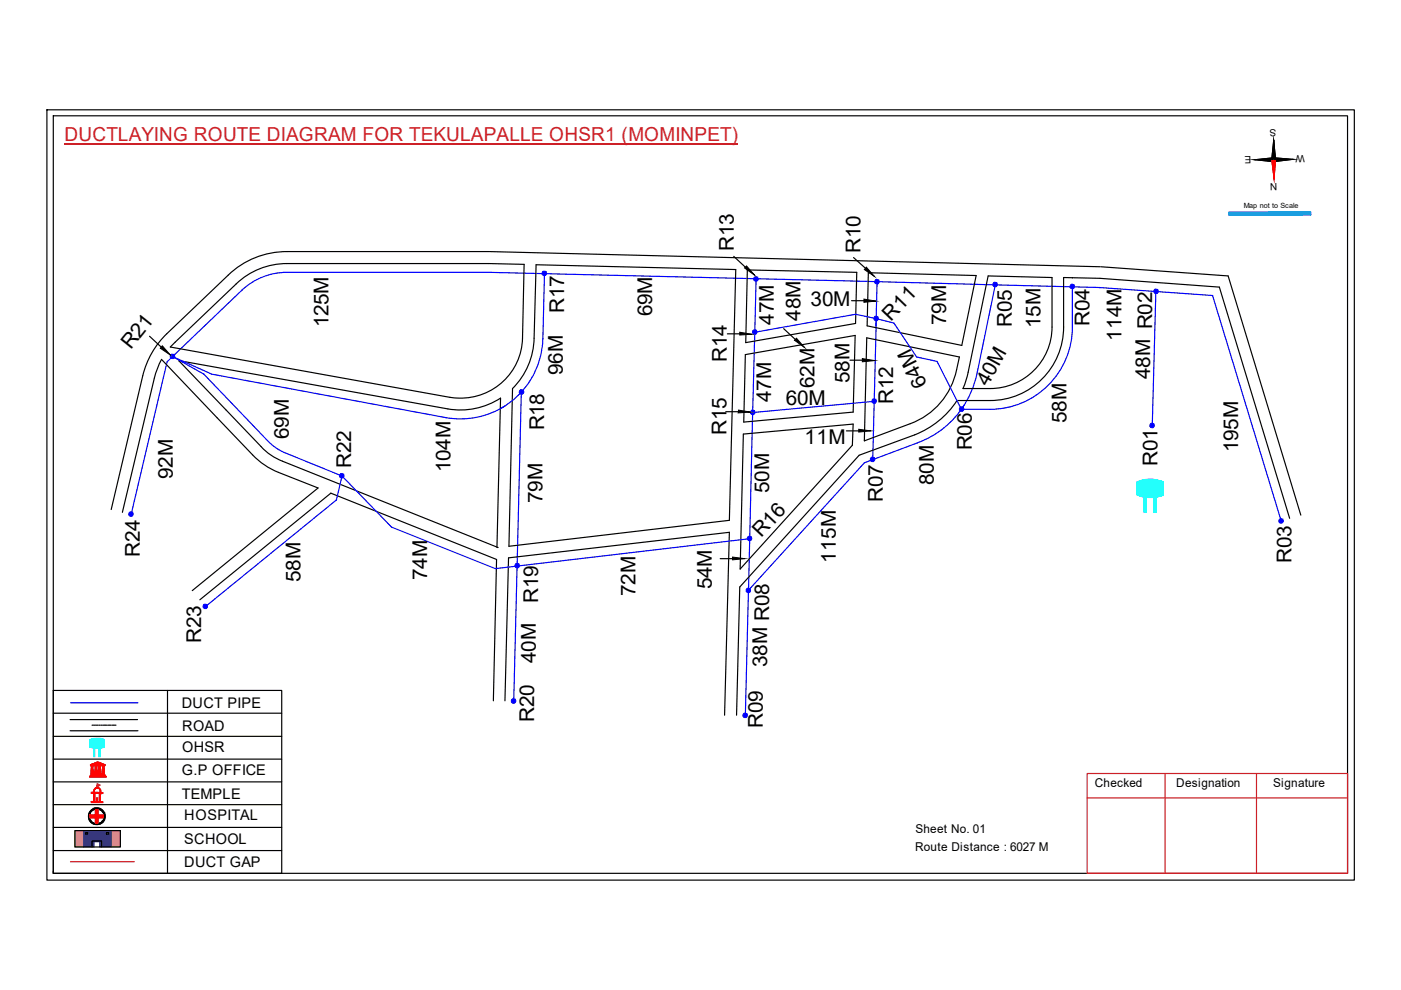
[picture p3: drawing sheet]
<svg xmlns="http://www.w3.org/2000/svg" width="297mm" height="210mm" viewBox="0 0 297 210" stroke-linecap="round" stroke-linejoin="round" font-family="sans-serif">
<path d="M11.3 151.2h48.4M11.3 156.1h48.4M14.9 152.6h14.3M14.9 154.9h14.3M35.5 146.4v38.8M11.3 175.4h48.4M11.3 161h48.4M11.3 165.8h48.4M11.3 170.6h48.4M11.3 180.3h48.4" fill="none" stroke="#000" stroke-width=".25"/>
<path d="M21 158.6h.3v1.8h-.3z" fill-rule="evenodd" fill="#0ffffc"/>
<path d="M21 158.6h.3v1.8h-.3z" fill="none" stroke="#0ffffc" stroke-width=".21"/>
<path d="M19.9 158.6h.2v1.8h-.2z" fill-rule="evenodd" fill="#0ffffc"/>
<path d="M19 156.9l1.6-.4 1.5 .3v1.6l-1.5 .3-1.6-.4zM19.9 158.6h.2v1.8h-.2z" fill="none" stroke="#0ffffc" stroke-width=".21"/>
<path d="M19 156.8a4 4 0 0 1 3.1 0v1.7a4.5 4.5 0 0 1-3-.1z" fill-rule="evenodd" fill="#0ffffc"/>
<path d="M19 156.8a4 4 0 0 1 3.1 0v1.7a4.5 4.5 0 0 1-3-.1z" fill="none" stroke="#0ffffc" stroke-width=".21"/>
<path d="M19 164.6h3.5v.2h-3.5zM19.2 164.3h3.1v.2h-3.1zM19.2 162.1l1.5-.6 1.6 .7zM19.3 162.4l.6-.1-.2 .1 .1 1.7h-.5l.1-1.7zM19.3 164.2h2.8v.1h-2.8zM19.5 162.1l1.2-.5 1.3 .5zM20.1 162.3h.5v1.8h-.5zM20.7 161.7l.2 .1-.2 .3zM20.9 162.3h.5v1.8h-.5zM21.6 162.3l.6 .1h-.1v1.7h-.4l.1-1.7z" fill="none" stroke="#f00" stroke-width=".21"/>
<path d="M21.6 162.3h.5v1.8h-.5z" fill-rule="evenodd" fill="#f00"/>
<path d="M21.6 162.3h.5v1.8h-.5z" fill="none" stroke="#f00" stroke-width=".21"/>
<path d="M20.9 162.3h.5v1.8h-.5z" fill-rule="evenodd" fill="#f00"/>
<path d="M20.9 162.3h.5v1.8h-.5z" fill="none" stroke="#f00" stroke-width=".21"/>
<path d="M20.1 162.3h.5v1.8h-.5z" fill-rule="evenodd" fill="#f00"/>
<path d="M20.1 162.3h.5v1.8h-.5z" fill="none" stroke="#f00" stroke-width=".21"/>
<path d="M19.3 162.3h.5v1.8h-.5z" fill-rule="evenodd" fill="#f00"/>
<path d="M19.3 162.3h.5v1.8h-.5z" fill="none" stroke="#f00" stroke-width=".21"/>
<path d="M20.6 161.7h.4v.4h-.4z" fill-rule="evenodd" fill="#f00"/>
<path d="M19 164.6h3.6v.2h-3.6zM19 164.7h3.6M19.2 164.3h3.1v.2h-3.1zM19.2 164.4h3.1M19.3 164.2h2.8v.1h-2.8zM19.3 164.3h2.8M20.6 161.7h.4v.4h-.4z" fill="none" stroke="#f00" stroke-width=".21"/>
<path d="M19.2 162.1l1-.4a.94 .94 0 0 1 1.1 0l1 .4v.2h-3.1zM19.9 162.1h.7l-.1-.3zM21 161.8l-.1 .3h.7z" fill-rule="evenodd" fill="#f00"/>
<path d="M19.2 162.1l1-.4a.94 .94 0 0 1 1.1 0l1 .4v.2h-3.1zM19.9 162.1l.6-.3 .1 .3zM20.1 168.1h1l-.1 1.9-.9-.1zM20.1 167.2a.73 .73 0 0 1 .9-.2 .73 .73 0 0 1 .4 .9v.2h.4v.1h-.5v1.7l.5 .1v.2l-2.5-.1v-.2h.6v-1.8h-.5v-.1h.5v-.4zM20.1 167.3a.55 .55 0 0 1 1 0l.2 .8-1.4-.1zM20.5 169.2l.1 .6zM20.6 166.5l.1 .5zM21 161.8l.6 .3h-.7z" fill="none" stroke="#f00" stroke-width=".21"/>
<path d="M20.6 166.2l.6 .3-.5 .3z" fill="none" stroke="#e66000" stroke-width=".21"/>
<path d="M20 167.2a.8 .8 0 0 1 1.4 .3v.5l.4 .1v.1l-.5 .1v1.5l.1 .2h.4v.2h-2.5v-.3l.6-.1v-1.6h-.6v-.2h.5zM20.1 167.4l-.2 .6h1.3l-.1-.6-.2-.3h-.5zM20.1 168.3v1.6h.9v-1.7zM20.4 169.2h.3l-.1 .7h-.2z" fill-rule="evenodd" fill="#f00"/>
<path d="M20 167.2a.8 .8 0 0 1 1.4 .3v.5l.4 .1v.1l-.5 .1v1.5l.1 .2h.4v.2h-2.5v-.3l.6-.1v-1.6h-.6v-.2h.5zM20.1 167.4l.3-.3h.5l.2 .3 .1 .6h-1.3zM20.1 168.3l.9-.1v1.7h-.9zM20.4 169.2h.3l-.1 .7h-.2z" fill="none" stroke="#f00" stroke-width=".21"/>
<path d="M20.6 166.5v.5z" fill="#f00"/>
<path d="M20.6 166.5v.5z" fill="none" stroke="#f00" stroke-width=".21"/>
<path d="M20.6 166.5v.5z" fill="#f00"/>
<path d="M20.6 166.5v.5z" fill="none" stroke="#f00" stroke-width=".21"/>
<path d="M20.6 166.5v.5z" fill="#f00"/>
<path d="M20.6 166.5v.5zM20.6 166.5v.5" fill="none" stroke="#f00" stroke-width=".21"/>
<path d="M20.7 166.8l-.1 .2z" fill="#f00"/>
<path d="M20.7 166.8l-.1 .2z" fill="none" stroke="#f00" stroke-width=".21"/>
<path d="M20.7 166.8v.2z" fill="#f00"/>
<path d="M20.7 166.8v.2z" fill="none" stroke="#f00" stroke-width=".21"/>
<path d="M20.6 167h.1z" fill="#f00"/>
<path d="M20.6 167h.1z" fill="none" stroke="#f00" stroke-width=".21"/>
<path d="M20.6 167h.1z" fill="#f00"/>
<path d="M20.6 167h.1z" fill="none" stroke="#f00" stroke-width=".21"/>
<path d="M20.6 166.2l.6 .3-.6 .3z" fill-rule="evenodd" fill="#e66000"/>
<path d="M20.6 166.2l.6 .3-.6 .3z" fill="none" stroke="#e66000" stroke-width=".21"/>
<path d="M11.3 146.4h48.4v38.8h-48.4zM19.5 153.8h.4M20 153.8h.3M20.4 153.8h.4M21 153.8h.2M21.4 153.8h.3M21.9 153.8h.3M22.3 153.8h.3M22.8 153.8h.4M23.2 153.8h.4M23.7 153.8h.4M24.2 153.8h.4" fill="none" stroke="#000" stroke-width=".25"/>
<path d="M14.9 149h14.3" fill="none" stroke="#00f" stroke-width=".25"/>
<g fill="none" stroke="#000" stroke-width=".21">
<path d="M19.3 172a1.38 1.38 0 0 1 2.4 .2 1.49 1.49 0 0 1-.8 2.4 1.59 1.59 0 0 1-1.7-.8 1.59 1.59 0 0 1 .1-1.8z"/>
<circle cx="20.5" cy="173" r="1.81"/>
<circle cx="20.5" cy="173.1" r="1.78"/>
<circle cx="20.5" cy="173.1" r="1.59"/>
</g>
<path d="M18.7 173a1.81 1.81 0 0 1 3.6 0 1.81 1.81 0 0 1-3.6 0zM19.3 172a1.55 1.55 0 0 0 .2 2.2 1.55 1.55 0 0 0 2.2-.1 1.55 1.55 0 0 0-.2-2.2l-.4-.2a1.37 1.37 0 0 0-1.8 .3z" fill-rule="evenodd" fill="#000"/>
<path d="M19.1 172.8h1.2v-1.1h.5v1.1h1.1v.6h-1.1v1.1h-.5v-1.1h-1.2z" fill="none" stroke="#f00" stroke-width=".25"/>
<path d="M19.1 172.8h1.1v-1.1h.6v1.1h1.1v.6h-1.1v1.1h-.6v-1.1h-1.1z" fill-rule="evenodd" fill="#f00"/>
<path d="M19.1 172.8h1.1v-1.1h.6v1.1h1.1v.6h-1.1v1.1h-.6v-1.1h-1.1z" fill="none" stroke="#f00" stroke-width=".21"/>
<path d="M14.9 182.7h13.6" fill="none" stroke="#f00" stroke-width=".25"/>
<path d="M15.9 176.1h1.9v3.5h-1.9zM23.6 176.1h1.9v3.5h-1.9z" fill-rule="evenodd" fill="#c8c92d"/>
<path d="M15.9 176.1h1.9v3.5h-1.9zM23.6 176.1h1.9v3.5h-1.9z" fill="none" stroke="#c8c92d" stroke-width=".21"/>
<path d="M17.7 176.1h5.9v3.5h-2.5v-1.1h-1.2v1.1h-2.2zM18.2 176.5v.4h.3v-.4zM22.6 176.5v.4h.4v-.4z" fill-rule="evenodd" fill="#293189"/>
<path d="M17.7 176.1h5.9v3.5h-2.5v-1.1h-1.2v1.1h-2.2zM18.2 176.5h.3v.4h-.3zM22.6 176.5h.4v.4h-.4z" fill="none" stroke="#293189" stroke-width=".21"/>
<path d="M9.9 23.3h277.2v163.3h-277.2zM11.3 24.6h274.4v160.6h-274.4zM270 29.7l.1 8.2M15.9 176.1h9.6v3.5h-9.6zM18.2 176.5h.4v.4h-.4zM19.5 179.6v-1.3h2v1.3M22.6 176.5h.5v.4h-.5zM11.3 184.8v.4" fill="none" stroke="#000" stroke-width=".25"/>
<path d="M13.7 30.4h142.8M230.5 164h55.2v21.2h-55.2zM230.5 169.2h55.2M247 164v21.2M266.4 164v21.2" fill="none" stroke="#cd2027" stroke-width=".25"/>
<path d="M270 33.4l4.2 .4-4.2 .5zM266 33.9l4-.5v.9z" fill="#000"/>
<path d="M266 33.9l4-.5v.9zM270 33.4l4.2 .4-4.2 .5z" fill="none" stroke="#000" stroke-width=".21"/>
<path d="M269.6 33.9l.9-.1-.4 4.1z" fill="#f00"/>
<path d="M269.6 33.9l.9-.1-.4 4.1z" fill="none" stroke="#f00" stroke-width=".21"/>
<path d="M270 33.4l4.2 .4-4.2 .5zM266 33.9l4-.5v.9zM270 29.7l.5 4.1-.9 .1z" fill="#000"/>
<path d="M266 33.9l4-.5v.9zM270 29.7l.5 4.1-.9 .1zM270 33.4l4.2 .4-4.2 .5z" fill="none" stroke="#000" stroke-width=".21"/>
<path d="M270 29.7l.1 8.2" fill="none" stroke="#000" stroke-width=".25"/>
<path d="M269.6 33.9l.9-.1-.4 4.1z" fill="#f00"/>
<path d="M269.6 33.9l.9-.1-.4 4.1z" fill="none" stroke="#f00" stroke-width=".21"/>
<path d="M270 29.7l.5 4.1-.9 .1z" fill="#000"/>
<path d="M270 29.7l.5 4.1-.9 .1z" fill="none" stroke="#000" stroke-width=".21"/>
<path d="M270 33.8l.1 4.1" fill="none" stroke="#f00" stroke-width=".25"/>
<path d="M270 29.7v4.1" fill="none" stroke="#000" stroke-width=".25"/>
<path d="M260.6 45h17.2v.6h-17.2z" fill-rule="evenodd" fill="#0093dd"/>
<path d="M260.6 45h17.2v.6h-17.2z" fill="none" stroke="#0093dd" stroke-width=".21"/>
<path d="M260.6 45h17.3v.6h-17.3z" fill="none" stroke="#0093dd" stroke-width=".25"/>
<g fill="none" stroke="#000" stroke-width=".25">
<path d="M103.7 53.3h-42.9a17.8 17.8 0 0 0-12.4 5l-13.1 12.5a18.3 18.3 0 0 0-5 8.9l-6.7 28.3M103.8 53.3l129.4 3.3M113.7 56.1l42.3 1-1.4 53.2-46.7 5.5 .8-33.4a15.5 15.5 0 0 0 4.5-10.7zM158.5 57.2l23.1 .5-.2 10.9-23.3 4zM184.1 57.8l22.9 .6-3.1 14.8-20-4.1zM209.5 58.5l13.6 .3v10.5a13.1 13.1 0 0 1-13.2 13.1h-5.7l1.1-3.5zM227.4 58.8v.1M233.4 56.6l27 1.9 15.4 50.7M36.6 73.1l13.5-12.9a15.5 15.5 0 0 1 10.7-4.3h42.9l7.4 .1-.3 15.7a13.1 13.1 0 0 1-15.4 12.5l-59.3-10.6zM37.9 76.5l57.1 10.2a15.7 15.7 0 0 0 11.1-2.3l-.7 31.6-45.5-18.2a12 12 0 0 1-4.6-3.1zM158 75.2l23.3-4.1-.4 16.3-23.2 2.1zM183.8 71.6l19.6 4.1a18.8 18.8 0 0 1-3.6 9.2 15.3 15.3 0 0 1-6.8 4.9l-9.7 3.7z"/>
<path d="M245.1 61.8h.1M157.6 92l23.3-2.1-.2 4.5-23.8 26.2zM25.9 108.6l6.8-28.4 .8-2.3 .7-1.7 19.3 20.2a15.5 15.5 0 0 0 5.6 3.8l8.3 3.3-26.6 21.7M105.4 116.1h.2M273.4 109.9l-14.9-49-25.3-1.9-7.7-.2v10.5a15.6 15.6 0 0 1-15.6 15.6h-7a18.9 18.9 0 0 1-9 7.3l-11.7 4.3-25.4 28-.6 27.1M42.4 127.2l27.7-22.6 35.2 14-.7 30M107.1 148.6l.7-30.3 46.8-5.4-1 38.7"/>
</g>
<g fill="none" stroke="#00f" stroke-width=".25">
<path d="M115.4 58l-.3 13.8a17.4 17.4 0 0 1-9 14.8M160.3 59.1l-.3 13.5M186 59.8l-.3 9.3M36.6 75.6l6.6 3.7 13.5 14.1 1.5 1.4 1.8 1 12.5 5.1M44.9 79.3l49.7 9.3a17.6 17.6 0 0 0 12.5-2.6M160 72.3l-1.3 52.8 24.6-27 11.2-4.2a19.4 19.4 0 0 0 9.9-8M185.8 67.6l-.8 29.9M185.8 67.6l-4.4-1-21.3 3.8M185.8 67.6l3.7 .9 4.8 7.2 4.4 .9M206.5 60.3l16.5 .4M206.9 60.3l-103.2-2.6h-42.9a13.9 13.9 0 0 0-9.5 3.8l-15.9 15.2-7.6 32.4M211 60.4l-3.9 18.8a20.7 20.7 0 0 1-3.3 7.6 30.7 30.7 0 0 0 11-.7 17.5 17.5 0 0 0 12.6-16.8v-8.5"/>
<path d="M223.1 60.7l10 .3M233 61l24.1 1.7 14.5 47.8M245.1 61.8l-.8 28.5M110.5 83.1l-1.6 65.6M185.4 85.1l-25.8 2.4M72.5 100.9l10.5 10.9 22 8.8 54-6.4M72.5 100.9l-1.2 5.1-27.7 22.6M158.7 124.5l-.7 27.2"/>
</g>
<circle cx="27.8" cy="109" r=".49" fill="#00f"/>
<circle cx="27.8" cy="109" r=".49" fill="none" stroke="#00f" stroke-width=".21"/>
<circle cx="43.5" cy="128.5" r=".49" fill="#00f"/>
<circle cx="43.5" cy="128.5" r=".49" fill="none" stroke="#00f" stroke-width=".21"/>
<circle cx="36.6" cy="75.5" r=".49" fill="#00f"/>
<circle cx="36.6" cy="75.5" r=".49" fill="none" stroke="#00f" stroke-width=".21"/>
<circle cx="72.5" cy="100.8" r=".49" fill="#00f"/>
<circle cx="72.5" cy="100.8" r=".49" fill="none" stroke="#00f" stroke-width=".21"/>
<circle cx="109.7" cy="119.9" r=".49" fill="#00f"/>
<circle cx="109.7" cy="119.9" r=".49" fill="none" stroke="#00f" stroke-width=".21"/>
<circle cx="108.9" cy="148.6" r=".49" fill="#00f"/>
<circle cx="108.9" cy="148.6" r=".49" fill="none" stroke="#00f" stroke-width=".21"/>
<circle cx="110.6" cy="83.1" r=".49" fill="#00f"/>
<circle cx="110.6" cy="83.1" r=".49" fill="none" stroke="#00f" stroke-width=".21"/>
<circle cx="115.4" cy="57.9" r=".49" fill="#00f"/>
<circle cx="115.4" cy="57.9" r=".49" fill="none" stroke="#00f" stroke-width=".21"/>
<circle cx="158" cy="151.6" r=".49" fill="#00f"/>
<circle cx="158" cy="151.6" r=".49" fill="none" stroke="#00f" stroke-width=".21"/>
<circle cx="158.7" cy="125.1" r=".49" fill="#00f"/>
<circle cx="158.7" cy="125.1" r=".49" fill="none" stroke="#00f" stroke-width=".21"/>
<circle cx="158.9" cy="114.1" r=".49" fill="#00f"/>
<circle cx="158.9" cy="114.1" r=".49" fill="none" stroke="#00f" stroke-width=".21"/>
<circle cx="159.6" cy="87.4" r=".49" fill="#00f"/>
<circle cx="159.6" cy="87.4" r=".49" fill="none" stroke="#00f" stroke-width=".21"/>
<circle cx="160" cy="70.4" r=".49" fill="#00f"/>
<circle cx="160" cy="70.4" r=".49" fill="none" stroke="#00f" stroke-width=".21"/>
<circle cx="160.3" cy="59.1" r=".49" fill="#00f"/>
<circle cx="160.3" cy="59.1" r=".49" fill="none" stroke="#00f" stroke-width=".21"/>
<circle cx="185" cy="97.4" r=".49" fill="#00f"/>
<circle cx="185" cy="97.4" r=".49" fill="none" stroke="#00f" stroke-width=".21"/>
<circle cx="185.4" cy="85" r=".49" fill="#00f"/>
<circle cx="185.4" cy="85" r=".49" fill="none" stroke="#00f" stroke-width=".21"/>
<circle cx="203.9" cy="86.7" r=".49" fill="#00f"/>
<circle cx="203.9" cy="86.7" r=".49" fill="none" stroke="#00f" stroke-width=".21"/>
<circle cx="211" cy="60.3" r=".49" fill="#00f"/>
<circle cx="211" cy="60.3" r=".49" fill="none" stroke="#00f" stroke-width=".21"/>
<circle cx="227.3" cy="60.7" r=".49" fill="#00f"/>
<circle cx="227.3" cy="60.7" r=".49" fill="none" stroke="#00f" stroke-width=".21"/>
<circle cx="185.9" cy="59.7" r=".49" fill="#00f"/>
<circle cx="185.9" cy="59.7" r=".49" fill="none" stroke="#00f" stroke-width=".21"/>
<circle cx="185.8" cy="67.5" r=".49" fill="#00f"/>
<circle cx="185.8" cy="67.5" r=".49" fill="none" stroke="#00f" stroke-width=".21"/>
<circle cx="244.3" cy="90.2" r=".49" fill="#00f"/>
<circle cx="244.3" cy="90.2" r=".49" fill="none" stroke="#00f" stroke-width=".21"/>
<circle cx="245.1" cy="61.7" r=".49" fill="#00f"/>
<circle cx="245.1" cy="61.7" r=".49" fill="none" stroke="#00f" stroke-width=".21"/>
<circle cx="271.6" cy="110.4" r=".49" fill="#00f"/>
<circle cx="271.6" cy="110.4" r=".49" fill="none" stroke="#00f" stroke-width=".21"/>
<path d="M36.6 75.6l8.3 3.7M198.7 76.6l5.1 10.2" fill="none" stroke="#00f" stroke-width=".25"/>
<path d="M158.3 56.4l1.7 1.9-2.1-1.5zM183.7 56.6l1.7 2-2.1-1.5zM34.4 73.3l1.7 2-2.1-1.5zM156.8 70.4l2.6 .5-2.6 .1zM168.4 72.1l.5-.4 1.7 2zM182.8 76l2.7 .5-2.7 .2zM183.2 63.4l2.5 .4-2.5 .3zM156.6 87l2.5 .4-2.6 .1zM182.1 91l2.5 .4-2.5 .2zM155.3 118.1l2.6 .3-2.6 .3z" fill="#000"/>
<path d="M158.3 56.4l1.7 1.9-2.1-1.5zM183.7 56.6l1.7 2-2.1-1.5zM34.4 73.3l1.7 2-2.1-1.5zM156.8 70.4l2.6 .5-2.6 .1zM168.4 72.1l.5-.4 1.7 2zM182.8 76l2.7 .5-2.7 .2zM183.2 63.4l2.5 .4-2.5 .3zM156.6 87l2.5 .4-2.6 .1zM182.1 91l2.5 .4-2.5 .2zM155.3 118.1l2.6 .3-2.6 .3z" fill="none" stroke="#000" stroke-width=".21"/>
<path d="M155.6 54.4l2.4 2.2M181 54.6l2.5 2.3M31.7 71.3l2.5 2.3M154.2 70.8h2.6M166.2 69.7l2.4 2.3M180.2 76.4h2.6M180.5 63.8h2.7M153.9 87.3h2.7M179.4 91.4h2.7M152.7 118.4h2.6" fill="none" stroke="#000" stroke-width=".25"/>
<path d="M244.6 105.2h.5v3.4h-.5z" fill-rule="evenodd" fill="#0ffffc"/>
<path d="M244.6 105.2h.5v3.4h-.5z" fill="none" stroke="#0ffffc" stroke-width=".21"/>
<path d="M242.5 105.2h.5v3.4h-.5z" fill-rule="evenodd" fill="#0ffffc"/>
<path d="M241.1 102.2a7.1 7.1 0 0 1 5.6 0v2.8a7.5 7.5 0 0 1-5.6-.1zM242.5 105.2h.5v3.4h-.5z" fill="none" stroke="#0ffffc" stroke-width=".21"/>
<path d="M241.1 102.1a7.8 7.8 0 0 1 5.6 0v2.9a7.7 7.7 0 0 1-5.6 0z" fill-rule="evenodd" fill="#0ffffc"/>
<path d="M241.1 102.1a7.8 7.8 0 0 1 5.6 0v2.9a7.7 7.7 0 0 1-5.6 0z" fill="none" stroke="#0ffffc" stroke-width=".21"/>
<g font-size="4.3">
<text x="155.6" y="53.2" transform="rotate(-90 155.6 53.2)">R13</text>
<text x="182.4" y="53.6" transform="rotate(-90 182.4 53.6)">R10</text>
<text x="171.8" y="64.9">30M</text>
<text x="69.6" y="69.4" transform="rotate(-90 69.6 69.4)">125M</text>
<text x="119.6" y="66.3" transform="rotate(-90 119.6 66.3)">R17</text>
<text x="138.3" y="67.1" transform="rotate(-90 138.3 67.1)">69M</text>
<text x="164" y="68.8" transform="rotate(-90 164 68.8)">47M</text>
<text x="169.7" y="68" transform="rotate(-90 169.7 68)">48M</text>
<text x="188.8" y="68.2" transform="rotate(-46 188.8 68.2)">R11</text>
<text x="200.6" y="68.9" transform="rotate(-90 200.6 68.9)">79M</text>
<text x="214.5" y="69.3" transform="rotate(-90 214.5 69.3)">R05</text>
<text x="220.6" y="69.5" transform="rotate(-90 220.6 69.5)">15M</text>
<text x="231" y="69.1" transform="rotate(-90 231 69.1)">R04</text>
<text x="27.7" y="74.3" transform="rotate(-51 27.7 74.3)">R21</text>
<text x="154.1" y="76.8" transform="rotate(-90 154.1 76.8)">R14</text>
<text x="237.8" y="72.4" transform="rotate(-90 237.8 72.4)">114M</text>
<text x="119.3" y="79.5" transform="rotate(-90 119.3 79.5)">96M</text>
<text x="172.7" y="82.2" transform="rotate(-90 172.7 82.2)">62M</text>
<text x="180.1" y="81.2" transform="rotate(-90 180.1 81.2)">58M</text>
<text x="196.6" y="81.4" transform="rotate(-117 196.6 81.4)">64M</text>
<text x="209.4" y="82" transform="rotate(-61 209.4 82)">40M</text>
<text x="243.9" y="80.3" transform="rotate(-90 243.9 80.3)">48M R02</text>
<text x="163.5" y="85.3" transform="rotate(-90 163.5 85.3)">47M</text>
<text x="166.6" y="85.9">60M</text>
<text x="189.4" y="85.7" transform="rotate(-90 189.4 85.7)">R12</text>
<text x="226.1" y="89.7" transform="rotate(-90 226.1 89.7)">58M</text>
<text x="61.3" y="93.1" transform="rotate(-90 61.3 93.1)">69M</text>
<text x="115.4" y="91.3" transform="rotate(-90 115.4 91.3)">R18</text>
<text x="154" y="92.3" transform="rotate(-90 154 92.3)">R15</text>
<text x="170.6" y="94.1">11M</text>
<text x="206" y="95.5" transform="rotate(-90 206 95.5)">R06</text>
<text x="262.5" y="95.9" transform="rotate(-90 262.5 95.9)">195M</text>
<text x="36.6" y="101.6" transform="rotate(-90 36.6 101.6)">92M</text>
<text x="74.5" y="99.2" transform="rotate(-90 74.5 99.2)">R22</text>
<text x="95.5" y="100.2" transform="rotate(-90 95.5 100.2)">104M</text>
<text x="245.4" y="98.8" transform="rotate(-90 245.4 98.8)">R01</text>
<text x="115" y="106.7" transform="rotate(-90 115 106.7)">79M</text>
<text x="163.1" y="104.5" transform="rotate(-90 163.1 104.5)">50M</text>
<text x="187.2" y="106.3" transform="rotate(-90 187.2 106.3)">R07</text>
<text x="198" y="102.8" transform="rotate(-90 198 102.8)">80M</text>
<text x="29.7" y="118" transform="rotate(-90 29.7 118)">R24</text>
<text x="161.4" y="114.1" transform="rotate(-47 161.4 114.1)">R16</text>
<text x="177.2" y="119.3" transform="rotate(-90 177.2 119.3)">115M</text>
<text x="273.9" y="119.3" transform="rotate(-90 273.9 119.3)">R03</text>
<text x="63.7" y="123.4" transform="rotate(-90 63.7 123.4)">58M</text>
<text x="90.5" y="122.9" transform="rotate(-90 90.5 122.9)">74M</text>
<text x="150.9" y="125" transform="rotate(-90 150.9 125)">54M</text>
<text x="114.1" y="127.8" transform="rotate(-90 114.1 127.8)">R19</text>
<text x="134.7" y="126.4" transform="rotate(-90 134.7 126.4)">72M</text>
<text x="42.6" y="136.3" transform="rotate(-90 42.6 136.3)">R23</text>
<text x="113.6" y="140.5" transform="rotate(-90 113.6 140.5)">40M</text>
<text x="162.7" y="141.4" transform="rotate(-90 162.7 141.4)">38M R08</text>
<text x="113.2" y="153" transform="rotate(-90 113.2 153)">R20</text>
<text x="161.8" y="154.3" transform="rotate(-90 161.8 154.3)">R09</text>
</g>
<text font-size="4.1" fill="#cd2027" x="13.7" y="29.9">DUCTLAYING ROUTE DIAGRAM FOR TEKULAPALLE OHSR1 (MOMINPET)</text>
<g font-size="3.1">
<text x="38.6" y="150">DUCT PIPE</text>
<text x="38.6" y="154.9">ROAD</text>
<text x="38.6" y="159.5">OHSR</text>
<text x="38.6" y="164.3">G.P OFFICE</text>
<text x="38.6" y="169.3">TEMPLE</text>
<text x="39.1" y="173.9">HOSPITAL</text>
<text x="39.1" y="179">SCHOOL</text>
<text x="39.1" y="183.8">DUCT GAP</text>
</g>
<g font-size="2.6">
<text x="232.1" y="167">Checked</text>
<text x="249.4" y="167">Designation</text>
<text x="270" y="167">Signature</text>
<text x="194.1" y="176.6">Sheet No. 01</text>
<text x="194" y="180.3">Route Distance : 6027 M</text>
</g>
<g font-size="2.1">
<text x="270.5" y="27.3" transform="rotate(179 270.5 27.3)">S</text>
<text x="265.3" y="33.1" transform="rotate(179 265.3 33.1)">E</text>
<text x="276.6" y="32.9" transform="rotate(179 276.6 32.9)">W</text>
<text x="270.8" y="38.9" transform="rotate(179 270.8 38.9)">N</text>
</g>
<text font-size="1.5" x="263.7" y="44.2">Map not to Scale</text>
</svg>
